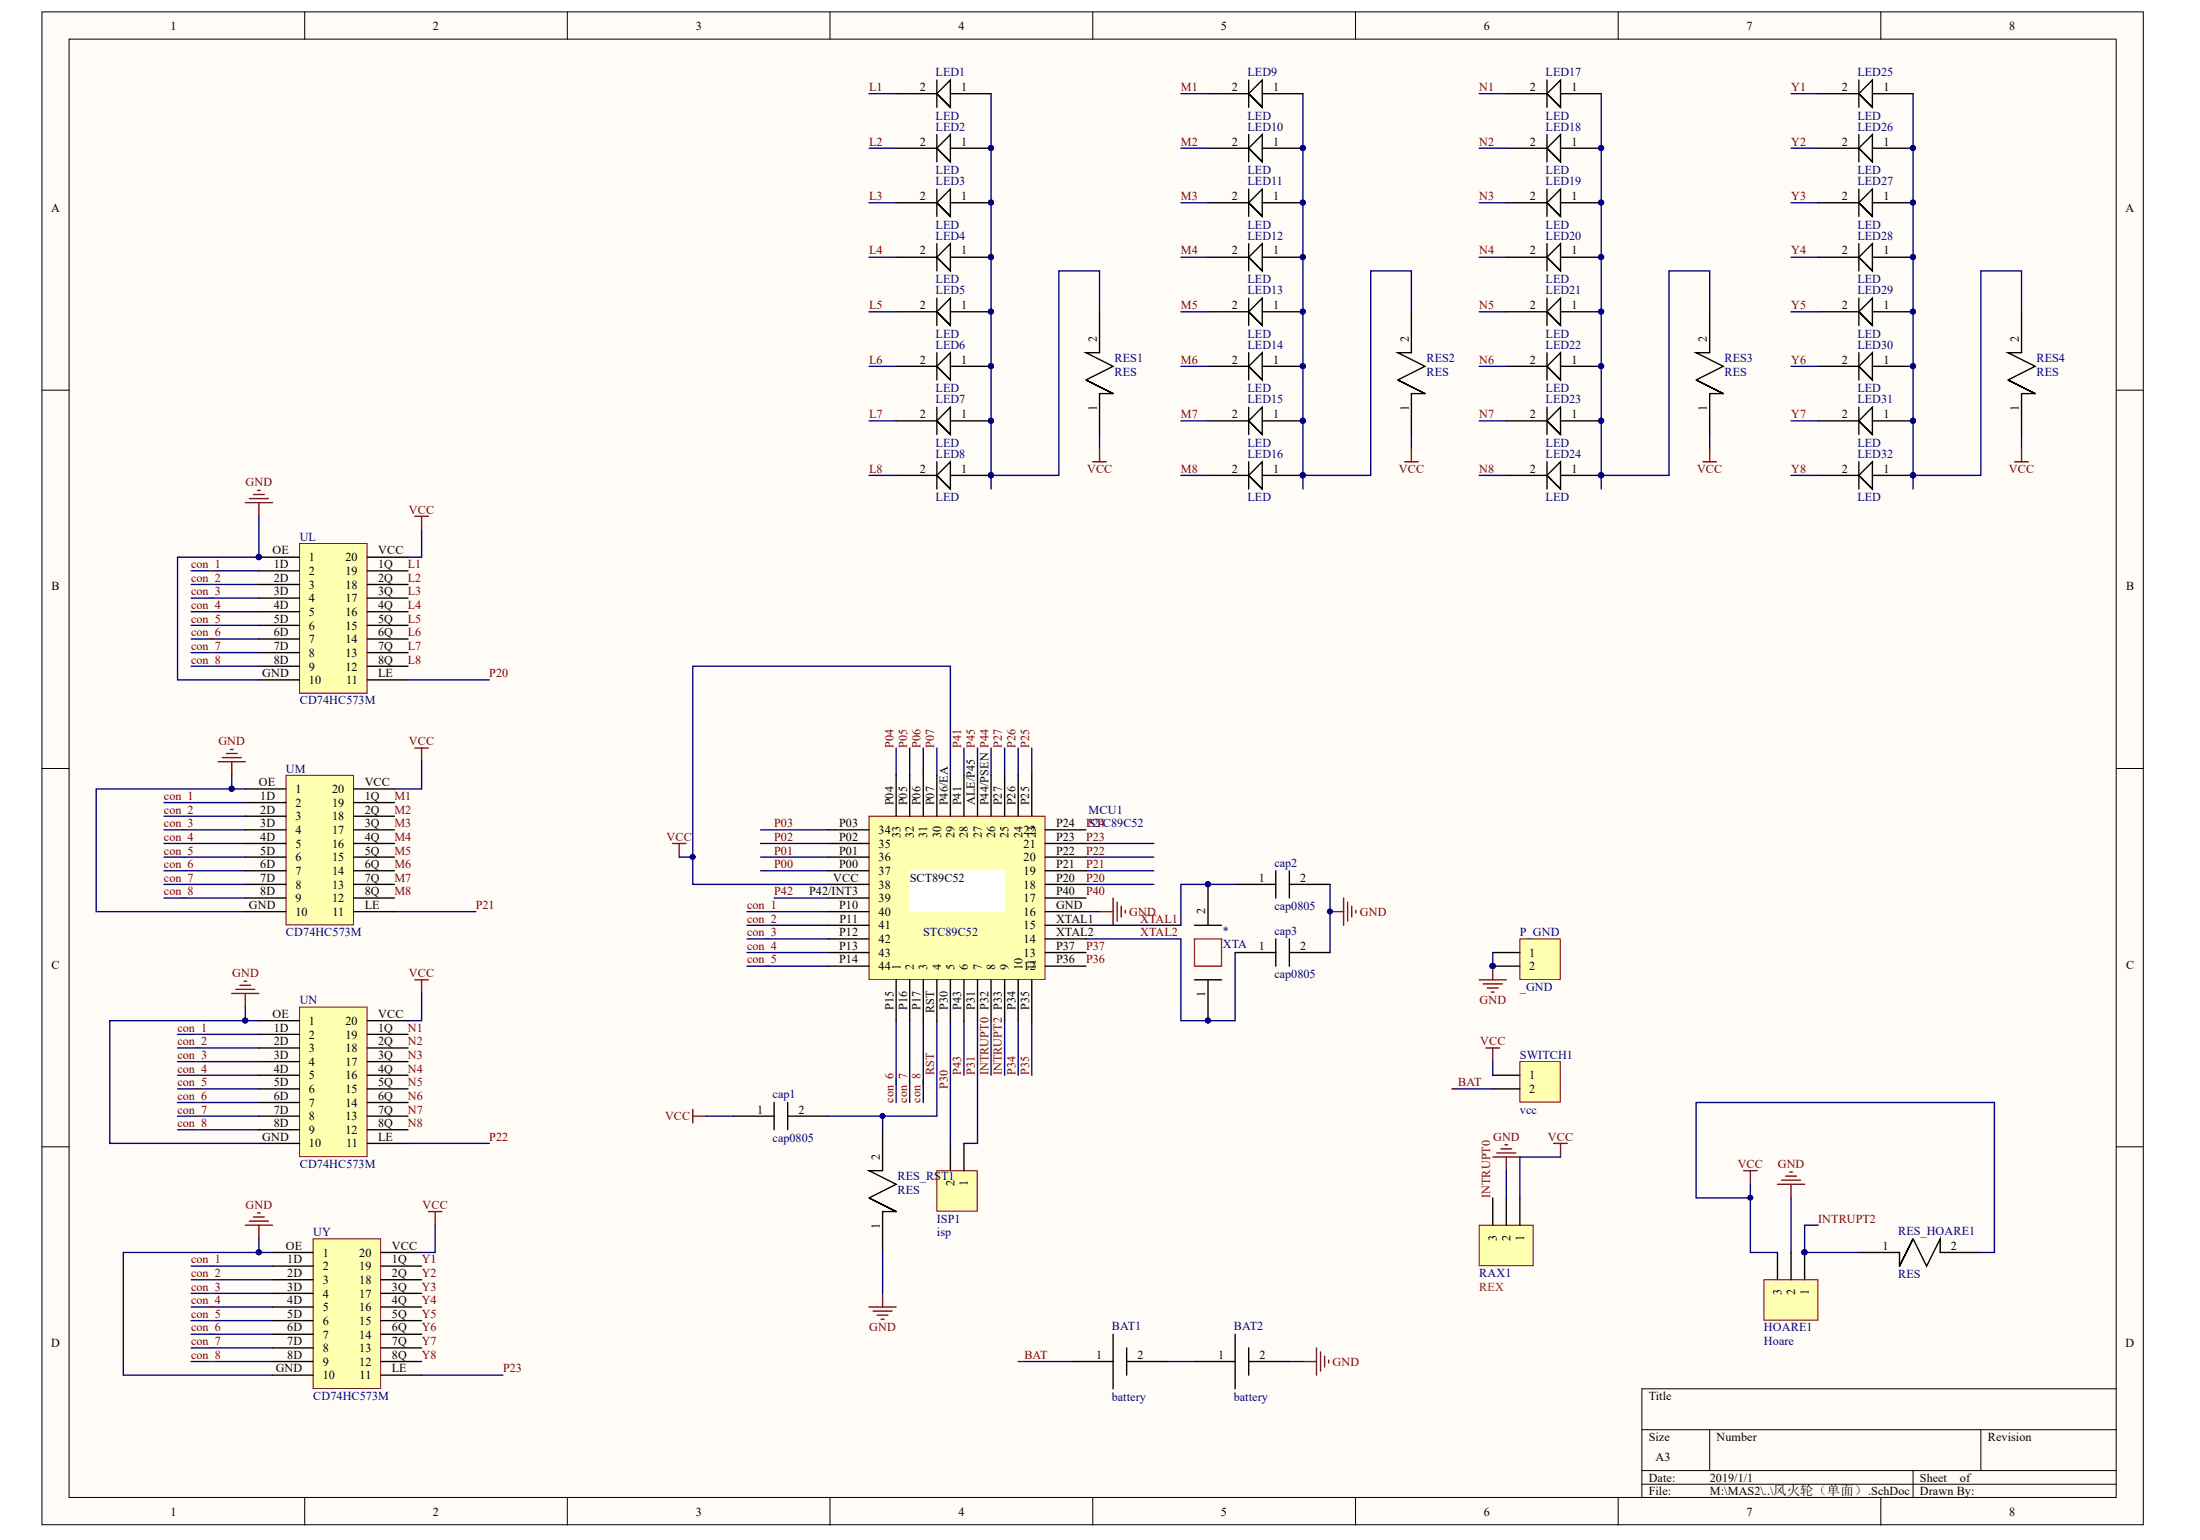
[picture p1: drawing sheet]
<svg xmlns="http://www.w3.org/2000/svg" width="289mm" height="202mm" viewBox="0 0 289 202" stroke-linecap="round" stroke-linejoin="round" font-family="sans-serif">
<g fill="#fffcf8" stroke="#000" stroke-width=".13">
<path d="M5.5 1.6h276v198.5h-276z"/>
<path d="M9.1 5.1h268.8v191.5h-268.8z"/>
</g>
<g fill="none" stroke="#000" stroke-width=".13">
<path d="M40 1.6v3.5M74.5 1.6v3.5M109 1.6v3.5M143.5 1.6v3.5M178 1.6v3.5M212.5 1.6v3.5M247 1.6v3.5M5.5 51.2h3.6M278 51.2h3.5M5.5 100.9h3.6M278 100.9h3.5M5.5 150.5h3.6"/>
<path d="M278 150.5h3.5M40 196.6v3.6M74.5 196.6v3.6M109 196.6v3.6M143.5 196.6v3.6M178 196.6v3.6M212.5 196.6v3.6M215.6 187.7h62.4M215.6 193h62.4M215.6 194.8h62.4M224.5 187.7v5.3M247 196.6v3.6"/>
<path d="M251.2 193v3.6M260.1 187.7v5.3M278 182.3h-62.4v14.3"/>
</g>
<path d="M231.7 168h7v5.3h-7z" fill="#ffffb0" stroke="#800000" stroke-width=".13"/>
<path d="M233.4 164.4v3.6M235.2 164.4v3.6M237 164.4v3.6" fill="none" stroke="#000" stroke-width=".18"/>
<circle cx="237" cy="164.4" r=".33" fill="#000080" stroke="#000080" stroke-width=".13"/>
<path d="M229 153.7h1.8M229.9 153.7v1.8M233.4 155.5h3.6M234 154.9h2.5M234.5 154.4h1.4M235 153.8h.4M235.2 155.5v1.7" fill="none" stroke="#800000" stroke-width=".18"/>
<path d="M229.9 155.5v8.9h3.5M235.2 157.2v7.2" fill="none" stroke="#000080" stroke-width=".18"/>
<path d="M194.3 160.8h7v5.3h-7z" fill="#ffffb0" stroke="#800000" stroke-width=".13"/>
<path d="M196 157.2v3.6M197.8 157.2v3.6M199.6 157.2v3.6" fill="none" stroke="#000" stroke-width=".18"/>
<g fill="none" stroke="#800000" stroke-width=".18">
<path d="M32.2 66h3.6M32.8 65.4h2.4M33.3 64.9h1.4M33.8 64.4h.4M34 66v1.8M54.5 67.8h1.8M55.4 67.8v1.8M28.7 100h3.5M29.2 99.4h2.5M29.7 98.9h1.5M30.3 98.4h.3M30.4 100v1.8"/>
<path d="M54.5 98.2h1.8M55.4 98.2v1.8M30.4 130.4h3.6M31 129.9h2.5M31.5 129.3h1.4M32 128.8h.4M32.2 130.4v1.8M54.5 128.6h1.8M55.4 128.6v1.8M33.3 159.7h1.4M33.8 159.2h.4M56.3 159h1.7"/>
<path d="M57.1 159v1.8M196 151.9h3.6M196.6 151.3h2.5M197.1 150.8h1.4M197.6 150.3h.4M197.8 151.9v1.8M204.1 150.1h1.7M204.9 150.1v1.8M32.2 160.8h3.6M32.8 160.3h2.4M34 160.8v1.8"/>
</g>
<path d="M55.4 69.6v3.5h-1.8M55.4 100v3.6h-3.6M30.4 101.8v1.8h1.8M30.4 103.6h-17.8v16.1h19.6M32.2 132.2v1.8h1.8M32.2 134h-17.8v16.1h19.6M197.8 153.7v3.5M204.9 151.9h-5.3v5.3M34 162.6v1.8h1.8M34 164.4h-17.8v16.1h19.6" fill="none" stroke="#000080" stroke-width=".18"/>
<g fill="#000080" stroke="#000080" stroke-width=".13">
<circle cx="30.4" cy="103.5" r=".33"/>
<circle cx="32.2" cy="134" r=".33"/>
<circle cx="34" cy="164.4" r=".33"/>
</g>
<path d="M123 153.7h5.3v5.3h-5.3z" fill="#ffffb0" stroke="#800000" stroke-width=".13"/>
<path d="M124.8 150.1v3.6M126.6 150.1v3.6" fill="none" stroke="#000" stroke-width=".18"/>
<path d="M199.6 139.3h5.3v5.4h-5.3z" fill="#ffffb0" stroke="#800000" stroke-width=".13"/>
<g fill="none" stroke="#000" stroke-width=".18">
<path d="M117.7 12.3h5.3l1.8-1.8v3.6l-1.8-1.8 1.8 1.8M117.7 19.5h5.3l1.8-1.8v3.5l-1.8-1.7 1.8 1.7M123 10.5v3.6M123 17.7v3.5M124.8 12.3h5.4M124.8 19.5h5.4M158.6 12.3h5.4l1.8-1.8v3.6l-1.8-1.8 1.8 1.8M158.6 19.5h5.4l1.8-1.8v3.5l-1.8-1.7 1.8 1.7M164 10.5v3.6M164 17.7v3.5M165.8 12.3h5.3M165.8 19.5h5.3"/>
<path d="M197.8 12.3h5.4l1.7-1.8v3.6l-1.7-1.8 1.7 1.8M197.8 19.5h5.4l1.7-1.8v3.5l-1.7-1.7 1.7 1.7M203.2 10.5v3.6M203.2 17.7v3.5M204.9 12.3h5.4M204.9 19.5h5.4M238.8 12.3h5.3l1.8-1.8v3.6l-1.8-1.8 1.8 1.8M238.8 19.5h5.3l1.8-1.8v3.5l-1.8-1.7 1.8 1.7M244.1 10.5v3.6M244.1 17.7v3.5M245.9 12.3h5.3M245.9 19.5h5.3"/>
<path d="M117.7 26.6h5.3l1.8-1.8v3.6l-1.8-1.8 1.8 1.8M117.7 33.8h5.3l1.8-1.8v3.6l-1.8-1.8 1.8 1.8M123 24.8v3.6M123 32v3.6M123 39.1v3.6M124.8 26.6h5.4M124.8 33.8h5.4M158.6 26.6h5.4l1.8-1.8v3.6l-1.8-1.8 1.8 1.8M158.6 33.8h5.4l1.8-1.8v3.6l-1.8-1.8 1.8 1.8M164 24.8v3.6M164 32v3.6M164 39.1v3.6"/>
<path d="M165.8 26.6h5.3M165.8 33.8h5.3M197.8 26.6h5.4l1.7-1.8v3.6l-1.7-1.8 1.7 1.8M197.8 33.8h5.4l1.7-1.8v3.6l-1.7-1.8 1.7 1.8M203.2 24.8v3.6M203.2 32v3.6M203.2 39.1v3.6M204.9 26.6h5.4M204.9 33.8h5.4M238.8 26.6h5.3l1.8-1.8v3.6l-1.8-1.8 1.8 1.8M238.8 33.8h5.3l1.8-1.8v3.6l-1.8-1.8 1.8 1.8M244.1 24.8v3.6"/>
<path d="M244.1 32v3.6M244.1 39.1v3.6M245.9 26.6h5.3M245.9 33.8h5.3M117.7 40.9h5.3l1.8-1.8v3.6l-1.8-1.8 1.8 1.8M117.7 48.1h5.3l1.8-1.8v3.6l-1.8-1.8 1.8 1.8M117.7 55.2h5.3l1.8-1.7v3.5l-1.8-1.8 1.8 1.8M123 46.3v3.6M123 53.5v3.5M124.8 40.9h5.4M124.8 48.1h5.4M124.8 55.2h5.4"/>
<path d="M144.4 40.9v5.4h-1.8l3.6 1.8-3.6 1.8M146.2 51.7l-3.6-1.8 3.6 1.8M146.2 51.7h-1.8v5.3M158.6 40.9h5.4l1.8-1.8v3.6l-1.8-1.8 1.8 1.8M158.6 48.1h5.4l1.8-1.8v3.6l-1.8-1.8 1.8 1.8M158.6 55.2h5.4l1.8-1.7v3.5l-1.8-1.8 1.8 1.8M164 46.3v3.6M164 53.5v3.5M165.8 40.9h5.3M165.8 48.1h5.3M165.8 55.2h5.3M185.4 40.9v5.4h-1.8l3.5 1.8-3.5 1.8"/>
<path d="M187.1 51.7l-3.5-1.8 3.5 1.8M187.1 51.7h-1.7v5.3M197.8 40.9h5.4l1.7-1.8v3.6l-1.7-1.8 1.7 1.8M197.8 48.1h5.4l1.7-1.8v3.6l-1.7-1.8 1.7 1.8M197.8 55.2h5.4l1.7-1.7v3.5l-1.7-1.8 1.7 1.8M203.2 46.3v3.6M203.2 53.5v3.5M204.9 40.9h5.4M204.9 48.1h5.4M204.9 55.2h5.4M224.5 40.9v5.4h-1.7l3.5 1.8-3.5 1.8M226.3 51.7l-3.5-1.8 3.5 1.8"/>
<path d="M226.3 51.7h-1.8v5.3M238.8 40.9h5.3l1.8-1.8v3.6l-1.8-1.8 1.8 1.8M238.8 48.1h5.3l1.8-1.8v3.6l-1.8-1.8 1.8 1.8M238.8 55.2h5.3l1.8-1.7v3.5l-1.8-1.8 1.8 1.8M244.1 46.3v3.6M244.1 53.5v3.5M245.9 40.9h5.3M245.9 48.1h5.3M245.9 55.2h5.3M265.5 40.9v5.4h-1.8l3.6 1.8-3.6 1.8M267.3 51.7l-3.6-1.8 3.6 1.8M267.3 51.7h-1.8v5.3"/>
<path d="M117.7 62.4h5.3l1.8-1.8v3.6l-1.8-1.8 1.8 1.8M123 60.6v3.6M124.8 62.4h5.4M158.6 62.4h5.4l1.8-1.8v3.6l-1.8-1.8 1.8 1.8M164 60.6v3.6M165.8 62.4h5.3M197.8 62.4h5.4l1.7-1.8v3.6l-1.7-1.8 1.7 1.8M203.2 60.6v3.6M204.9 62.4h5.4M238.8 62.4h5.3l1.8-1.8v3.6l-1.8-1.8 1.8 1.8M244.1 60.6v3.6M245.9 62.4h5.3"/>
<path d="M162.2 116.1h5.4M167.6 114.3v3.6M169.3 114.3v3.6M169.3 116.1h5.4M162.2 125h5.4M167.6 123.2v3.6M169.3 123.2v3.6M169.3 125h5.4M96.3 146.5h5.4M101.7 144.7v3.6M103.4 144.7v3.6M103.4 146.5h5.4"/>
<path d="M115.9 148.3v5.4h-1.8l3.6 1.8-3.6 1.7M117.7 159l-3.6-1.8 3.6 1.8M117.7 159h-1.8v5.4M196 141.1h3.6M196 142.9h3.6M140.8 178.7h5.4M146.2 175.1v7.2M148 176.9v3.6M148 178.7h5.3M156.9 178.7h5.3M162.2 175.1v7.2M164 178.7h5.3"/>
<path d="M164 176.9v3.6M244.1 164.4h5.4v1.8M249.5 166.2l1.7-3.6-1.7 3.6M251.2 162.6l1.8 3.6 1.8-3.6v1.8h5.3"/>
</g>
<g fill="none" stroke="#800000" stroke-width=".18">
<path d="M144.4 58.8v1.8M185.4 58.8v1.8M224.5 58.8v1.8M265.5 58.8v1.8M143.5 60.6h1.8M184.5 60.6h1.7M223.6 60.6h1.8M264.6 60.6h1.8M144.4 119.7h1.8M146.2 117.9v3.6M146.7 118.4v2.5M147.3 118.9v1.5"/>
<path d="M147.8 119.5v.3M174.7 119.7h1.8M176.5 117.9v3.6M177 118.4v2.5M177.5 118.9v1.5M178.1 119.5v.3M195.2 137.6h1.7M196 137.6v1.7M91 145.6v1.8M91 146.5h1.8M114.1 171.6h3.6M114.7 172.1h2.5"/>
<path d="M115.2 172.6h1.4M115.7 173.2h.4M115.9 169.8v1.8M171.1 178.7h1.8M172.9 176.9v3.6M173.4 177.5v2.5M174 178v1.4M174.5 178.5v.4"/>
</g>
<g fill="none" stroke="#000080" stroke-width=".18">
<path d="M114.1 12.3h3.6M114.1 19.5h3.6M130.2 12.3v51.9M155.1 12.3h3.5M155.1 19.5h3.5M171.1 12.3v51.9M194.3 12.3h3.5M194.3 19.5h3.5M210.3 12.3v51.9M235.2 12.3h3.6M235.2 19.5h3.6M251.2 12.3v51.9"/>
<path d="M114.1 26.6h3.6M114.1 33.8h3.6M155.1 26.6h3.5M155.1 33.8h3.5M194.3 26.6h3.5M194.3 33.8h3.5M235.2 26.6h3.6M235.2 33.8h3.6M114.1 40.9h3.6M114.1 48.1h3.6M114.1 55.2h3.6M144.4 40.9v-5.3h-5.3v26.8h-8.9"/>
<path d="M144.4 57v1.8M155.1 40.9h3.5M155.1 48.1h3.5M155.1 55.2h3.5M185.4 40.9v-5.3h-5.4v26.8h-8.9M185.4 57v1.8M194.3 40.9h3.5M194.3 48.1h3.5M194.3 55.2h3.5M224.5 40.9v-5.3h-5.3v26.8h-8.9M224.5 57v1.8M235.2 40.9h3.6"/>
<path d="M235.2 48.1h3.6M235.2 55.2h3.6M265.5 40.9v-5.3h-5.4v26.8h-8.9M265.5 57v1.8M25.1 74.9h8.9M25.1 76.7h8.9M25.1 78.5h8.9M114.1 62.4h3.6M155.1 62.4h3.5M194.3 62.4h3.5M235.2 62.4h3.6M25.1 80.3h8.9"/>
<path d="M25.1 82.1h8.9M25.1 83.9h8.9M25.1 85.7h8.9M25.1 87.5h8.9M53.6 89.2h10.7M117.7 98.2v3.6M119.5 98.2v3.6M121.3 98.2v3.6M123 98.2v3.6M126.6 98.2v3.6M128.4 98.2v3.6M130.2 98.2v3.6"/>
<path d="M131.9 98.2v3.6M133.7 98.2v3.6M135.5 98.2v3.6M21.5 105.3h10.7M21.5 107.1h10.7M21.5 108.9h10.7M21.5 110.7h10.7M21.5 112.5h10.7M21.5 114.3h10.7M21.5 116.1h10.7M21.5 117.9h10.7M51.8 119.7h10.7"/>
<path d="M98.1 119.7h10.7M99.9 108.9h8.9M99.9 110.7h8.9M99.9 112.5h8.9M99.9 114.3h8.9M101.7 117.9h7.1M142.6 110.7h8.9M142.6 112.5h8.9M142.6 114.3h8.9M142.6 116.1h8.9M142.6 119.7h1.8M162.2 116.1h-7.1v5.4h-12.5"/>
<path d="M174.7 116.1v8.9M23.3 135.8h10.7M23.3 137.6h10.7M23.3 139.3h10.7M55.4 130.4v3.6h-1.8M98.1 121.5h10.7M98.1 123.2h10.7M98.1 125h10.7M98.1 126.8h10.7M117.7 134v10.7M119.5 134v10.7M121.3 134v10.7"/>
<path d="M123 134v12.5h-14.2M124.8 134v16.1M126.6 134v7.1M128.4 134v16.1h-1.8M130.2 134v7.1M131.9 134v7.1M133.7 134v7.1M135.5 134v7.1M196 139.3v1.8M23.3 141.1h10.7M23.3 142.9h10.7M23.3 144.7h10.7"/>
<path d="M23.3 146.5h10.7M23.3 148.3h10.7M53.6 150.1h10.7M92.8 146.5h3.5M115.9 146.5v1.8M190.7 142.9h5.3M229.9 157.2h-7.1v-12.5h39.1v19.7h-1.8M25.1 166.2h10.7M25.1 168h10.7M25.1 169.8h10.7M25.1 171.6h10.7M25.1 173.3h10.7"/>
<path d="M25.1 175.1h10.7M25.1 176.9h10.7M25.1 178.7h10.7M57.1 160.8v3.6h-1.7M115.9 164.4v5.4M133.7 178.7h7.1M153.3 178.7h3.6M169.3 178.7h1.8M238.8 160.8h-1.8v3.6h7.1M55.4 180.5h10.7"/>
</g>
<g fill="#000080" stroke="#000080" stroke-width=".13">
<circle cx="174.7" cy="119.6" r=".33"/>
<circle cx="130.1" cy="19.4" r=".33"/>
<circle cx="130.1" cy="26.6" r=".33"/>
<circle cx="130.1" cy="33.7" r=".33"/>
<circle cx="130.1" cy="40.9" r=".33"/>
<circle cx="130.1" cy="48.1" r=".33"/>
<circle cx="130.1" cy="55.2" r=".34"/>
<circle cx="130.1" cy="62.4" r=".34"/>
<circle cx="171.1" cy="19.4" r=".33"/>
<circle cx="171.1" cy="26.6" r=".33"/>
<circle cx="171.1" cy="33.7" r=".33"/>
<circle cx="171.1" cy="40.9" r=".33"/>
<circle cx="171.1" cy="48.1" r=".33"/>
<circle cx="171.1" cy="55.2" r=".34"/>
<circle cx="171.1" cy="62.4" r=".34"/>
<circle cx="210.3" cy="19.4" r=".33"/>
<circle cx="210.3" cy="26.6" r=".33"/>
<circle cx="210.3" cy="33.7" r=".33"/>
<circle cx="210.3" cy="40.9" r=".33"/>
<circle cx="210.3" cy="48.1" r=".33"/>
<circle cx="210.3" cy="55.2" r=".34"/>
<circle cx="210.3" cy="62.4" r=".34"/>
<circle cx="251.2" cy="19.4" r=".33"/>
<circle cx="251.2" cy="26.6" r=".33"/>
<circle cx="251.2" cy="33.7" r=".33"/>
<circle cx="251.2" cy="40.9" r=".33"/>
<circle cx="251.2" cy="48.1" r=".33"/>
<circle cx="251.2" cy="55.2" r=".34"/>
<circle cx="251.2" cy="62.4" r=".34"/>
<circle cx="115.9" cy="146.5" r=".34"/>
<circle cx="237" cy="164.4" r=".33"/>
<circle cx="229.9" cy="157.2" r=".33"/>
</g>
<path d="M114.1 107.1h23.1v21.5h-23.1z" fill="#ffffb0" stroke="#800000" stroke-width=".13"/>
<g fill="none" stroke="#000" stroke-width=".18">
<path d="M108.8 108.9h5.3M108.8 110.7h5.3M108.8 112.5h5.3M108.8 114.3h5.3M108.8 116.1h5.3M108.8 117.9h5.3M108.8 119.7h5.3M117.7 101.8v5.3M119.5 101.8v5.3M121.3 101.8v5.3M123 101.8v5.3M124.8 101.8v5.3"/>
<path d="M126.6 101.8v5.3M128.4 101.8v5.3M130.2 101.8v5.3M131.9 101.8v5.3M133.7 101.8v5.3M135.5 101.8v5.3M137.3 108.9h5.3M137.3 110.7h5.3M137.3 112.5h5.3M137.3 114.3h5.3M137.3 116.1h5.3M137.3 117.9h5.3"/>
<path d="M137.3 119.7h5.3M108.8 121.5h5.3M108.8 123.2h5.3M108.8 125h5.3M108.8 126.8h5.3M117.7 128.6v5.4M119.5 128.6v5.4M121.3 128.6v5.4M123 128.6v5.4M124.8 128.6v5.4M126.6 128.6v5.4M128.4 128.6v5.4"/>
<path d="M130.2 128.6v5.4M131.9 128.6v5.4M133.7 128.6v5.4M135.5 128.6v5.4M137.3 121.5h5.3M137.3 123.2h5.3M137.3 125h5.3M137.3 126.8h5.3"/>
</g>
<path d="M119.5 114.3h12.4v5.3h-12.4z" fill="#fff" stroke="#fff" stroke-width=".13"/>
<path d="M142.6 123.2h12.5v10.8h7.1v-9" fill="none" stroke="#000080" stroke-width=".18"/>
<path d="M156.9 126.8v-3.6h3.5v3.6" fill="none" stroke="#f00" stroke-width=".18"/>
<path d="M39.3 71.3h8.9v19.7h-8.9z" fill="#ffffb0" stroke="#800000" stroke-width=".13"/>
<g fill="none" stroke="#000" stroke-width=".18">
<path d="M34 73.1h5.3M34 74.9h5.3M34 76.7h5.3M34 78.5h5.3M48.2 73.1h5.4M48.2 74.9h5.4M48.2 76.7h5.4M48.2 78.5h5.4M34 80.3h5.3M34 82.1h5.3M34 83.9h5.3M34 85.7h5.3"/>
<path d="M34 87.5h5.3M34 89.2h5.3M48.2 80.3h5.4M48.2 82.1h5.4M48.2 83.9h5.4M48.2 85.7h5.4M48.2 87.5h5.4M48.2 89.2h5.4"/>
</g>
<circle cx="34" cy="73.1" r=".34" fill="#000080" stroke="#000080" stroke-width=".13"/>
<path d="M37.6 101.8h8.8v19.6h-8.8z" fill="#ffffb0" stroke="#800000" stroke-width=".13"/>
<g fill="none" stroke="#000" stroke-width=".18">
<path d="M32.2 103.6h5.4M32.2 105.3h5.4M32.2 107.1h5.4M32.2 108.9h5.4M32.2 110.7h5.4M32.2 112.5h5.4M32.2 114.3h5.4M32.2 116.1h5.4M32.2 117.9h5.4M32.2 119.7h5.4M46.5 103.6h5.3M46.5 105.3h5.3"/>
<path d="M46.5 107.1h5.3M46.5 108.9h5.3M46.5 110.7h5.3M46.5 112.5h5.3M46.5 114.3h5.3M46.5 116.1h5.3M46.5 117.9h5.3M46.5 119.7h5.3"/>
</g>
<path d="M39.3 132.2h8.9v19.6h-8.9z" fill="#ffffb0" stroke="#800000" stroke-width=".13"/>
<g fill="none" stroke="#000" stroke-width=".18">
<path d="M34 134h5.3M34 135.8h5.3M34 137.6h5.3M34 139.3h5.3M48.2 134h5.4M48.2 135.8h5.4M48.2 137.6h5.4M48.2 139.3h5.4M34 141.1h5.3M34 142.9h5.3M34 144.7h5.3M34 146.5h5.3"/>
<path d="M34 148.3h5.3M34 150.1h5.3M48.2 141.1h5.4M48.2 142.9h5.4M48.2 144.7h5.4M48.2 146.5h5.4M48.2 148.3h5.4M48.2 150.1h5.4"/>
</g>
<path d="M41.1 162.6h8.9v19.7h-8.9z" fill="#ffffb0" stroke="#800000" stroke-width=".13"/>
<g fill="none" stroke="#000" stroke-width=".18">
<path d="M35.8 164.4h5.3M35.8 166.2h5.3M35.8 168h5.3M35.8 169.8h5.3M35.8 171.6h5.3M35.8 173.3h5.3M35.8 175.1h5.3M35.8 176.9h5.3M35.8 178.7h5.3M50 164.4h5.4M50 166.2h5.4M50 168h5.4"/>
<path d="M50 169.8h5.4M50 171.6h5.4M50 173.3h5.4M50 175.1h5.4M50 176.9h5.4M50 178.7h5.4M35.8 180.5h5.3M50 180.5h5.4"/>
</g>
<path d="M34 67.8v5.3h-10.7v16.1h10.7M89.2 112.5h1.8M124.8 101.8v-14.3h-33.8v28.6h17.8" fill="none" stroke="#000080" stroke-width=".18"/>
<g fill="#000080" stroke="#000080" stroke-width=".13">
<circle cx="34" cy="73.1" r=".34"/>
<circle cx="91" cy="112.5" r=".33"/>
</g>
<path d="M88.3 110.7h1.8M89.2 110.7v1.8" fill="none" stroke="#800000" stroke-width=".18"/>
<path d="M199.6 123.2h5.3v5.4h-5.3z" fill="#ffffb0" stroke="#800000" stroke-width=".13"/>
<path d="M196 125h3.6M196 126.8h3.6" fill="none" stroke="#000" stroke-width=".18"/>
<circle cx="196" cy="126.8" r=".33" fill="#000080" stroke="#000080" stroke-width=".13"/>
<path d="M194.3 128.6h3.5M194.8 129.1h2.5M195.3 129.7h1.5M195.9 130.2h.3M196 126.8v1.8" fill="none" stroke="#800000" stroke-width=".18"/>
<path d="M196 125v1.8" fill="none" stroke="#000080" stroke-width=".18"/>
<text font-size="6.3" fill="#000080" x="158" y="120.1">PI002</text>
<text font-size="6" fill="#000080" x="158" y="132.6">PI001</text>
<g font-size="1.6">
<text x="22.4" y="3.9">1</text>
<text x="56.9" y="3.9">2</text>
<text x="91.4" y="3.9">3</text>
<text x="125.9" y="3.9">4</text>
<text x="160.3" y="3.9">5</text>
<text x="194.9" y="3.9">6</text>
<text x="229.3" y="3.9">7</text>
<text x="263.9" y="3.9">8</text>
<text x="120.8" y="11.9">2</text>
<text x="126.2" y="11.9">1</text>
<text x="161.8" y="11.9">2</text>
<text x="167.2" y="11.9">1</text>
<text x="200.9" y="11.9">2</text>
<text x="206.4" y="11.9">1</text>
<text x="241.9" y="11.9">2</text>
<text x="247.3" y="11.9">1</text>
<text x="120.8" y="19.1">2</text>
<text x="126.2" y="19.1">1</text>
<text x="161.8" y="19.1">2</text>
<text x="167.2" y="19.1">1</text>
<text x="200.9" y="19.1">2</text>
<text x="206.4" y="19.1">1</text>
<text x="241.9" y="19.1">2</text>
<text x="247.3" y="19.1">1</text>
<text x="6.7" y="27.8">A</text>
<text x="120.8" y="26.3">2</text>
<text x="126.2" y="26.3">1</text>
<text x="161.8" y="26.3">2</text>
<text x="167.2" y="26.3">1</text>
<text x="200.9" y="26.3">2</text>
<text x="206.4" y="26.3">1</text>
<text x="241.9" y="26.3">2</text>
<text x="247.3" y="26.3">1</text>
<text x="279.1" y="27.8">A</text>
<text x="120.8" y="33.4">2</text>
<text x="126.2" y="33.4">1</text>
<text x="161.8" y="33.4">2</text>
<text x="167.2" y="33.4">1</text>
<text x="200.9" y="33.4">2</text>
<text x="206.4" y="33.4">1</text>
<text x="241.9" y="33.4">2</text>
<text x="247.3" y="33.4">1</text>
<text x="120.8" y="40.6">2</text>
<text x="126.2" y="40.6">1</text>
<text x="161.8" y="40.6">2</text>
<text x="167.2" y="40.6">1</text>
<text x="200.9" y="40.6">2</text>
<text x="206.4" y="40.6">1</text>
<text x="241.9" y="40.6">2</text>
<text x="247.3" y="40.6">1</text>
<text x="120.8" y="47.7">2</text>
<text x="126.2" y="47.7">1</text>
<text x="144.1" y="44.9" transform="rotate(-90 144.1 44.9)">2</text>
<text x="161.8" y="47.7">2</text>
<text x="167.2" y="47.7">1</text>
<text x="185" y="44.9" transform="rotate(-90 185 44.9)">2</text>
<text x="200.9" y="47.7">2</text>
<text x="206.4" y="47.7">1</text>
<text x="224.2" y="44.9" transform="rotate(-90 224.2 44.9)">2</text>
<text x="241.9" y="47.7">2</text>
<text x="247.3" y="47.7">1</text>
<text x="265.1" y="44.9" transform="rotate(-90 265.1 44.9)">2</text>
<text x="144.1" y="53.9" transform="rotate(-90 144.1 53.9)">1</text>
<text x="185" y="53.9" transform="rotate(-90 185 53.9)">1</text>
<text x="224.2" y="53.9" transform="rotate(-90 224.2 53.9)">1</text>
<text x="265.1" y="53.9" transform="rotate(-90 265.1 53.9)">1</text>
<text x="120.8" y="54.9">2</text>
<text x="126.2" y="54.9">1</text>
<text x="161.8" y="54.9">2</text>
<text x="167.2" y="54.9">1</text>
<text x="200.9" y="54.9">2</text>
<text x="206.4" y="54.9">1</text>
<text x="241.9" y="54.9">2</text>
<text x="247.3" y="54.9">1</text>
<text x="120.8" y="62.1">2</text>
<text x="126.2" y="62.1">1</text>
<text x="161.8" y="62.1">2</text>
<text x="167.2" y="62.1">1</text>
<text x="200.9" y="62.1">2</text>
<text x="206.4" y="62.1">1</text>
<text x="241.9" y="62.1">2</text>
<text x="247.3" y="62.1">1</text>
<text x="6.8" y="77.5">B</text>
<text x="35.8" y="72.8">OE</text>
<text x="36" y="74.6">1D</text>
<text x="36" y="76.4">2D</text>
<text x="40.6" y="73.7">1</text>
<text x="40.6" y="75.5">2</text>
<text x="40.6" y="77.3">3</text>
<text x="45.4" y="77.3">18</text>
<text x="45.4" y="75.5">19</text>
<text x="45.4" y="73.7">20</text>
<text x="49.7" y="76.4">2Q</text>
<text x="49.7" y="74.6">1Q</text>
<text x="49.7" y="72.8">VCC</text>
<text x="279.2" y="77.5">B</text>
<text x="36" y="78.1">3D</text>
<text x="36" y="80">4D</text>
<text x="36" y="81.7">5D</text>
<text x="36" y="83.5">6D</text>
<text x="40.6" y="79.1">4</text>
<text x="40.6" y="80.8">5</text>
<text x="40.6" y="82.6">6</text>
<text x="45.4" y="82.6">15</text>
<text x="45.4" y="80.8">16</text>
<text x="45.4" y="79.1">17</text>
<text x="49.7" y="83.5">6Q</text>
<text x="49.7" y="81.7">5Q</text>
<text x="49.7" y="80">4Q</text>
<text x="49.7" y="78.1">3Q</text>
<text x="34.4" y="88.9">GND</text>
<text x="36" y="85.3">7D</text>
<text x="36" y="87.1">8D</text>
<text x="40.6" y="84.4">7</text>
<text x="40.6" y="86.2">8</text>
<text x="40.6" y="88">9</text>
<text x="40.6" y="89.8">10</text>
<text x="45.4" y="88">12</text>
<text x="45.4" y="86.2">13</text>
<text x="45.4" y="84.4">14</text>
<text x="45.5" y="89.8">11</text>
<text x="49.7" y="88.9">LE</text>
<text x="49.7" y="87.1">8Q</text>
<text x="49.7" y="85.3">7Q</text>
<text x="34" y="103.2">OE</text>
<text x="34.2" y="105">1D</text>
<text x="34.2" y="106.8">2D</text>
<text x="38.8" y="104.1">1</text>
<text x="38.8" y="105.9">2</text>
<text x="38.8" y="107.7">3</text>
<text x="43.6" y="107.7">18</text>
<text x="43.6" y="105.9">19</text>
<text x="43.6" y="104.1">20</text>
<text x="47.9" y="106.8">2Q</text>
<text x="47.9" y="105">1Q</text>
<text x="47.9" y="103.2">VCC</text>
<text x="117.3" y="105.7" transform="rotate(-90 117.3 105.7)">P04</text>
<text x="119.1" y="105.7" transform="rotate(-90 119.1 105.7)">P05</text>
<text x="120.9" y="105.7" transform="rotate(-90 120.9 105.7)">P06</text>
<text x="122.7" y="105.7" transform="rotate(-90 122.7 105.7)">P07</text>
<text x="124.5" y="105.7" transform="rotate(-90 124.5 105.7)">P46/EA</text>
<text x="126.2" y="105.7" transform="rotate(-90 126.2 105.7)">P41</text>
<text x="128" y="105.7" transform="rotate(-90 128 105.7)">ALE/P45</text>
<text x="129.8" y="105.7" transform="rotate(-90 129.8 105.7)">P44/PSEN P44</text>
<text x="131.6" y="105.7" transform="rotate(-90 131.6 105.7)">P27</text>
<text x="133.4" y="105.7" transform="rotate(-90 133.4 105.7)">P26</text>
<text x="135.2" y="105.7" transform="rotate(-90 135.2 105.7)">P25</text>
<text x="34.2" y="108.6">3D</text>
<text x="34.2" y="110.4">4D</text>
<text x="34.2" y="112.2">5D</text>
<text x="34.2" y="113.9">6D</text>
<text x="38.8" y="109.5">4</text>
<text x="38.8" y="111.3">5</text>
<text x="38.8" y="113.1">6</text>
<text x="43.6" y="113.1">15</text>
<text x="43.6" y="111.3">16</text>
<text x="43.6" y="109.5">17</text>
<text x="47.9" y="113.9">6Q</text>
<text x="47.9" y="112.2">5Q</text>
<text x="47.9" y="110.4">4Q</text>
<text x="47.9" y="108.6">3Q</text>
<text x="110.2" y="108.6">P03</text>
<text x="110.2" y="110.4">P02</text>
<text x="110.2" y="112.2">P01</text>
<text x="110.2" y="113.9">P00</text>
<text x="115.4" y="109.5">34</text>
<text x="115.4" y="111.3">35</text>
<text x="115.4" y="113.1">36</text>
<text x="118.2" y="110" transform="rotate(-90 118.2 110)">33</text>
<text x="120" y="110" transform="rotate(-90 120 110)">32</text>
<text x="121.8" y="110" transform="rotate(-90 121.8 110)">31</text>
<text x="123.6" y="110" transform="rotate(-90 123.6 110)">30</text>
<text x="125.4" y="110" transform="rotate(-90 125.4 110)">29</text>
<text x="127.1" y="110" transform="rotate(-90 127.1 110)">28</text>
<text x="128.9" y="110" transform="rotate(-90 128.9 110)">27</text>
<text x="130.7" y="110" transform="rotate(-90 130.7 110)">26</text>
<text x="132.5" y="110" transform="rotate(-90 132.5 110)">25</text>
<text x="134.3" y="110" transform="rotate(-90 134.3 110)">24</text>
<text x="134.4" y="113.1">20</text>
<text x="134.4" y="111.3">21</text>
<text x="134.4" y="109.5">22</text>
<text x="136" y="110" transform="rotate(-90 136 110)">23</text>
<text x="138.7" y="113.9">P21</text>
<text x="138.7" y="112.2">P22</text>
<text x="138.7" y="110.4">P23</text>
<text x="138.7" y="108.6">P24</text>
<text x="32.7" y="119.3">GND</text>
<text x="34.2" y="115.7">7D</text>
<text x="34.2" y="117.5">8D</text>
<text x="38.8" y="114.8">7</text>
<text x="38.8" y="116.6">8</text>
<text x="38.8" y="118.4">9</text>
<text x="43.6" y="118.4">12</text>
<text x="43.6" y="116.6">13</text>
<text x="43.6" y="114.8">14</text>
<text x="47.9" y="119.3">LE</text>
<text x="47.9" y="117.5">8Q</text>
<text x="47.9" y="115.7">7Q</text>
<text x="106.3" y="117.5">P42/INT3</text>
<text x="109.4" y="115.7">VCC</text>
<text x="110.2" y="119.3">P10</text>
<text x="115.4" y="114.8">37</text>
<text x="115.4" y="116.6">38</text>
<text x="115.4" y="118.4">39</text>
<text x="119.5" y="115.7">SCT89C52</text>
<text x="134.4" y="118.4">17</text>
<text x="134.4" y="116.6">18</text>
<text x="134.4" y="114.8">19</text>
<text x="138.7" y="119.3">GND</text>
<text x="138.7" y="117.5">P40</text>
<text x="138.7" y="115.7">P20</text>
<text x="165.3" y="115.7">1</text>
<text x="170.8" y="115.7">2</text>
<text x="38.8" y="120.2">10</text>
<text x="43.6" y="120.2">11</text>
<text x="110.2" y="122.9">P12</text>
<text x="110.2" y="124.7">P13</text>
<text x="110.3" y="121.1">P11</text>
<text x="115.4" y="120.2">40</text>
<text x="115.4" y="122">41</text>
<text x="115.4" y="123.8">42</text>
<text x="115.4" y="125.6">43</text>
<text x="134.4" y="125.6">13</text>
<text x="134.4" y="123.8">14</text>
<text x="134.4" y="122">15</text>
<text x="134.4" y="120.2">16</text>
<text x="138.7" y="124.7">P37</text>
<text x="138.7" y="122.9">XTAL2</text>
<text x="138.7" y="121.1">XTAL1</text>
<text x="158.3" y="120" transform="rotate(-90 158.3 120)">2</text>
<text x="165.3" y="124.7">1</text>
<text x="170.8" y="124.7">2</text>
<text x="200.8" y="125.6">1</text>
<text x="6.8" y="127.1">C</text>
<text x="110.2" y="126.5">P14</text>
<text x="115.4" y="127.4">44</text>
<text x="118.2" y="127.3" transform="rotate(-90 118.2 127.3)">1</text>
<text x="120" y="127.3" transform="rotate(-90 120 127.3)">2</text>
<text x="121.8" y="127.3" transform="rotate(-90 121.8 127.3)">3</text>
<text x="123.6" y="127.3" transform="rotate(-90 123.6 127.3)">4</text>
<text x="125.4" y="127.3" transform="rotate(-90 125.4 127.3)">5</text>
<text x="127.1" y="127.3" transform="rotate(-90 127.1 127.3)">6</text>
<text x="128.9" y="127.3" transform="rotate(-90 128.9 127.3)">7</text>
<text x="130.7" y="127.3" transform="rotate(-90 130.7 127.3)">8</text>
<text x="132.5" y="127.3" transform="rotate(-90 132.5 127.3)">9</text>
<text x="134.3" y="127.3" transform="rotate(-90 134.3 127.3)">10</text>
<text x="134.4" y="127.4">12</text>
<text x="136" y="127.3" transform="rotate(-90 136 127.3)">11</text>
<text x="138.7" y="126.5">P36</text>
<text x="158.3" y="130.8" transform="rotate(-90 158.3 130.8)">1</text>
<text x="200.8" y="127.4">2</text>
<text x="279.2" y="127.1">C</text>
<text x="35.8" y="133.6">OE</text>
<text x="36" y="135.4">1D</text>
<text x="36" y="137.2">2D</text>
<text x="40.6" y="134.5">1</text>
<text x="40.6" y="136.3">2</text>
<text x="45.4" y="136.3">19</text>
<text x="45.4" y="134.5">20</text>
<text x="49.7" y="137.2">2Q</text>
<text x="49.7" y="135.4">1Q</text>
<text x="49.7" y="133.6">VCC</text>
<text x="117.3" y="132.6" transform="rotate(-90 117.3 132.6)">P15</text>
<text x="119.1" y="132.6" transform="rotate(-90 119.1 132.6)">P16</text>
<text x="120.9" y="132.6" transform="rotate(-90 120.9 132.6)">P17</text>
<text x="122.7" y="133" transform="rotate(-90 122.7 133)">RST</text>
<text x="124.5" y="132.6" transform="rotate(-90 124.5 132.6)">P30</text>
<text x="126.2" y="132.6" transform="rotate(-90 126.2 132.6)">P43</text>
<text x="128" y="132.6" transform="rotate(-90 128 132.6)">P31</text>
<text x="133.4" y="132.6" transform="rotate(-90 133.4 132.6)">P34</text>
<text x="135.2" y="132.6" transform="rotate(-90 135.2 132.6)">P35</text>
<text x="36" y="139">3D</text>
<text x="36" y="140.8">4D</text>
<text x="36" y="142.6">5D</text>
<text x="40.6" y="138.1">3</text>
<text x="40.6" y="139.9">4</text>
<text x="40.6" y="141.7">5</text>
<text x="40.6" y="143.5">6</text>
<text x="45.4" y="143.5">15</text>
<text x="45.4" y="141.7">16</text>
<text x="45.4" y="139.9">17</text>
<text x="45.4" y="138.1">18</text>
<text x="49.7" y="142.6">5Q</text>
<text x="49.7" y="140.8">4Q</text>
<text x="49.7" y="139">3Q</text>
<text x="200.8" y="141.7">1</text>
<text x="200.8" y="143.5">2</text>
<text x="34.4" y="149.7">GND</text>
<text x="36" y="144.4">6D</text>
<text x="36" y="146.2">7D</text>
<text x="36" y="147.9">8D</text>
<text x="40.6" y="145.3">7</text>
<text x="40.6" y="147">8</text>
<text x="40.6" y="148.9">9</text>
<text x="45.4" y="148.9">12</text>
<text x="45.4" y="147">13</text>
<text x="45.4" y="145.3">14</text>
<text x="49.7" y="149.7">LE</text>
<text x="49.7" y="147.9">8Q</text>
<text x="49.7" y="146.2">7Q</text>
<text x="49.7" y="144.4">6Q</text>
<text x="99.5" y="146.2">1</text>
<text x="104.9" y="146.2">2</text>
<text x="40.6" y="150.6">10</text>
<text x="45.5" y="150.6">11</text>
<text x="115.6" y="152.2" transform="rotate(-90 115.6 152.2)">2</text>
<text x="125.4" y="155.7" transform="rotate(-90 125.4 155.7)">2</text>
<text x="127.1" y="155.7" transform="rotate(-90 127.1 155.7)">1</text>
<text x="115.6" y="161.3" transform="rotate(-90 115.6 161.3)">1</text>
<text x="37.6" y="164.1">OE</text>
<text x="37.7" y="165.8">1D</text>
<text x="37.7" y="167.6">2D</text>
<text x="42.4" y="164.9">1</text>
<text x="42.4" y="166.7">2</text>
<text x="47.2" y="166.7">19</text>
<text x="47.2" y="164.9">20</text>
<text x="51.5" y="167.6">2Q</text>
<text x="51.5" y="165.8">1Q</text>
<text x="51.5" y="164.1">VCC</text>
<text x="196.6" y="162.9" transform="rotate(-90 196.6 162.9)">3</text>
<text x="198.4" y="162.9" transform="rotate(-90 198.4 162.9)">2</text>
<text x="200.2" y="162.9" transform="rotate(-90 200.2 162.9)">1</text>
<text x="247.2" y="164.1">1</text>
<text x="256.2" y="164.1">2</text>
<text x="37.7" y="169.4">3D</text>
<text x="37.7" y="171.2">4D</text>
<text x="37.7" y="173">5D</text>
<text x="42.4" y="168.5">3</text>
<text x="42.4" y="170.3">4</text>
<text x="42.4" y="172.1">5</text>
<text x="42.4" y="173.9">6</text>
<text x="47.2" y="173.9">15</text>
<text x="47.2" y="172.1">16</text>
<text x="47.2" y="170.3">17</text>
<text x="47.2" y="168.5">18</text>
<text x="51.5" y="173">5Q</text>
<text x="51.5" y="171.2">4Q</text>
<text x="51.5" y="169.4">3Q</text>
<text x="234" y="170" transform="rotate(-90 234 170)">3</text>
<text x="235.7" y="170" transform="rotate(-90 235.7 170)">2</text>
<text x="237.5" y="170" transform="rotate(-90 237.5 170)">1</text>
<text x="6.7" y="176.8">D</text>
<text x="37.7" y="174.8">6D</text>
<text x="37.7" y="176.6">7D</text>
<text x="37.7" y="178.4">8D</text>
<text x="42.4" y="175.7">7</text>
<text x="42.4" y="177.5">8</text>
<text x="42.4" y="179.3">9</text>
<text x="47.2" y="179.3">12</text>
<text x="47.2" y="177.5">13</text>
<text x="47.2" y="175.7">14</text>
<text x="51.5" y="178.4">8Q</text>
<text x="51.5" y="176.6">7Q</text>
<text x="51.5" y="174.8">6Q</text>
<text x="143.9" y="178.4">1</text>
<text x="149.4" y="178.4">2</text>
<text x="160" y="178.4">1</text>
<text x="165.4" y="178.4">2</text>
<text x="279.1" y="176.8">D</text>
<text x="36.2" y="180.2">GND</text>
<text x="42.4" y="181">10</text>
<text x="47.2" y="181">11</text>
<text x="51.5" y="180.2">LE</text>
<text x="216.5" y="183.7">Title</text>
<text x="216.5" y="189.1">Size</text>
<text x="217.4" y="191.8">A3</text>
<text x="225.4" y="189.1">Number</text>
<text x="261.1" y="189.1">Revision</text>
<text x="216.5" y="194.5">Date:</text>
<text x="216.5" y="196.2">File:</text>
<text x="224.6" y="194.5">2019/1/1</text>
<text x="224.6" y="196.2">M:\MAS2\..\风火轮（单面）.SchDoc</text>
<text x="252.1" y="194.5">Sheet</text>
<text x="252.1" y="196.2">Drawn By:</text>
<text x="257.4" y="194.5">of</text>
<text x="22.4" y="198.9">1</text>
<text x="56.9" y="198.9">2</text>
<text x="91.4" y="198.9">3</text>
<text x="125.9" y="198.9">4</text>
<text x="160.3" y="198.9">5</text>
<text x="194.9" y="198.9">6</text>
<text x="229.3" y="198.9">7</text>
<text x="263.9" y="198.9">8</text>
</g>
<g font-size="1.6" fill="#800000">
<text x="114.1" y="11.9">L1</text>
<text x="155.1" y="11.9">M1</text>
<text x="194.3" y="11.9">N1</text>
<text x="235.2" y="11.9">Y1</text>
<text x="114.1" y="19.1">L2</text>
<text x="155.1" y="19.1">M2</text>
<text x="194.3" y="19.1">N2</text>
<text x="235.2" y="19.1">Y2</text>
<text x="114.1" y="26.3">L3</text>
<text x="155.1" y="26.3">M3</text>
<text x="194.3" y="26.3">N3</text>
<text x="235.2" y="26.3">Y3</text>
<text x="114.1" y="33.4">L4</text>
<text x="155.1" y="33.4">M4</text>
<text x="194.3" y="33.4">N4</text>
<text x="235.2" y="33.4">Y4</text>
<text x="114.1" y="40.6">L5</text>
<text x="155.1" y="40.6">M5</text>
<text x="194.3" y="40.6">N5</text>
<text x="235.2" y="40.6">Y5</text>
<text x="114.1" y="47.7">L6</text>
<text x="155.1" y="47.7">M6</text>
<text x="194.3" y="47.7">N6</text>
<text x="235.2" y="47.7">Y6</text>
<text x="114.1" y="54.9">L7</text>
<text x="155.1" y="54.9">M7</text>
<text x="194.3" y="54.9">N7</text>
<text x="235.2" y="54.9">Y7</text>
<text x="32.3" y="63.8">GND</text>
<text x="114.1" y="62.1">L8</text>
<text x="142.8" y="62.1">VCC</text>
<text x="155.1" y="62.1">M8</text>
<text x="183.7" y="62.1">VCC</text>
<text x="194.3" y="62.1">N8</text>
<text x="222.9" y="62.1">VCC</text>
<text x="235.2" y="62.1">Y8</text>
<text x="263.8" y="62.1">VCC</text>
<text x="53.7" y="67.4">VCC</text>
<text x="25.1" y="74.6">con_1</text>
<text x="25.1" y="76.4">con_2</text>
<text x="53.6" y="74.6">L1</text>
<text x="53.6" y="76.4">L2</text>
<text x="25.1" y="78.1">con_3</text>
<text x="25.1" y="80">con_4</text>
<text x="25.1" y="81.7">con_5</text>
<text x="25.1" y="83.5">con_6</text>
<text x="53.6" y="78.1">L3</text>
<text x="53.6" y="80">L4</text>
<text x="53.6" y="83.5">L6</text>
<text x="53.6" y="81.7">L5</text>
<text x="25.1" y="85.3">con_7</text>
<text x="25.1" y="87.1">con_8</text>
<text x="53.6" y="85.3">L7</text>
<text x="53.6" y="87.1">L8</text>
<text x="64.3" y="88.9">P20</text>
<text x="28.7" y="97.8">GND</text>
<text x="53.7" y="97.8">VCC</text>
<text x="117.3" y="98.2" transform="rotate(-90 117.3 98.2)">P04</text>
<text x="119.1" y="98.2" transform="rotate(-90 119.1 98.2)">P05</text>
<text x="120.9" y="98.2" transform="rotate(-90 120.9 98.2)">P06</text>
<text x="122.7" y="98.2" transform="rotate(-90 122.7 98.2)">P07</text>
<text x="126.2" y="98.2" transform="rotate(-90 126.2 98.2)">P41</text>
<text x="128" y="98.2" transform="rotate(-90 128 98.2)">P45</text>
<text x="131.6" y="98.2" transform="rotate(-90 131.6 98.2)">P27</text>
<text x="133.4" y="98.2" transform="rotate(-90 133.4 98.2)">P26</text>
<text x="135.2" y="98.2" transform="rotate(-90 135.2 98.2)">P25</text>
<text x="21.5" y="105">con_1</text>
<text x="21.5" y="106.8">con_2</text>
<text x="51.8" y="105">M1</text>
<text x="51.8" y="106.8">M2</text>
<text x="21.5" y="108.6">con_3</text>
<text x="21.5" y="110.4">con_4</text>
<text x="21.5" y="112.2">con_5</text>
<text x="21.5" y="113.9">con_6</text>
<text x="51.8" y="108.6">M3</text>
<text x="51.8" y="110.4">M4</text>
<text x="51.8" y="112.2">M5</text>
<text x="51.8" y="113.9">M6</text>
<text x="87.6" y="110.4">VCC</text>
<text x="101.7" y="108.6">P03</text>
<text x="101.7" y="110.4">P02</text>
<text x="101.7" y="112.2">P01</text>
<text x="101.7" y="113.9">P00</text>
<text x="142.6" y="113.9">P21</text>
<text x="142.6" y="112.2">P22</text>
<text x="142.6" y="110.4">P23</text>
<text x="142.6" y="108.6">P24</text>
<text x="21.5" y="115.7">con_7</text>
<text x="21.5" y="117.5">con_8</text>
<text x="51.8" y="115.7">M7</text>
<text x="51.8" y="117.5">M8</text>
<text x="62.5" y="119.3">P21</text>
<text x="98.1" y="119.3">con_1</text>
<text x="101.7" y="117.5">P42</text>
<text x="142.6" y="117.5">P40</text>
<text x="142.6" y="115.7">P20</text>
<text x="98.1" y="122.9">con_3</text>
<text x="98.1" y="124.7">con_4</text>
<text x="98.1" y="121.1">con_2</text>
<text x="142.6" y="124.7">P37</text>
<text x="148.3" y="120.2">GND</text>
<text x="149.7" y="122.9">XTAL2</text>
<text x="149.7" y="121.1">XTAL1</text>
<text x="178.6" y="120.2">GND</text>
<text x="30.5" y="128.3">GND</text>
<text x="53.7" y="128.3">VCC</text>
<text x="98.1" y="126.5">con_5</text>
<text x="142.6" y="126.5">P36</text>
<text x="194.3" y="131.8">GND</text>
<text x="23.3" y="135.4">con_1</text>
<text x="23.3" y="137.2">con_2</text>
<text x="53.6" y="135.4">N1</text>
<text x="53.6" y="137.2">N2</text>
<text x="194.4" y="137.2">VCC</text>
<text x="23.3" y="139">con_3</text>
<text x="23.3" y="140.8">con_4</text>
<text x="23.3" y="142.6">con_5</text>
<text x="53.6" y="139">N3</text>
<text x="53.6" y="140.8">N4</text>
<text x="53.6" y="142.6">N5</text>
<text x="122.7" y="141.1" transform="rotate(-90 122.7 141.1)">RST</text>
<text x="124.5" y="142.9" transform="rotate(-90 124.5 142.9)">P30</text>
<text x="126.2" y="141.1" transform="rotate(-90 126.2 141.1)">P43</text>
<text x="128" y="141.1" transform="rotate(-90 128 141.1)">P31</text>
<text x="129.8" y="141.1" transform="rotate(-90 129.8 141.1)">INTRUPT0 P32</text>
<text x="131.6" y="141.1" transform="rotate(-90 131.6 141.1)">INTRUPT2 P33</text>
<text x="133.4" y="141.1" transform="rotate(-90 133.4 141.1)">P34</text>
<text x="135.2" y="141.1" transform="rotate(-90 135.2 141.1)">P35</text>
<text x="190.7" y="142.6">_BAT</text>
<text x="23.3" y="144.4">con_6</text>
<text x="23.3" y="146.2">con_7</text>
<text x="23.3" y="147.9">con_8</text>
<text x="53.6" y="144.4">N6</text>
<text x="53.6" y="146.2">N7</text>
<text x="53.6" y="147.9">N8</text>
<text x="64.3" y="149.7">P22</text>
<text x="87.3" y="147">VCC</text>
<text x="117.3" y="144.7" transform="rotate(-90 117.3 144.7)">con_6</text>
<text x="119.1" y="144.7" transform="rotate(-90 119.1 144.7)">con_7</text>
<text x="120.9" y="144.7" transform="rotate(-90 120.9 144.7)">con_8</text>
<text x="196.1" y="149.7">GND</text>
<text x="203.3" y="149.7">VCC</text>
<text x="228.2" y="153.3">VCC</text>
<text x="233.5" y="153.3">GND</text>
<text x="32.3" y="158.7">GND</text>
<text x="55.5" y="158.7">VCC</text>
<text x="195.7" y="157.3" transform="rotate(-90 195.7 157.3)">INTRUPT0</text>
<text x="238.8" y="160.5">INTRUPT2</text>
<text x="25.1" y="165.8">con_1</text>
<text x="25.1" y="167.6">con_2</text>
<text x="55.4" y="165.8">Y1</text>
<text x="55.4" y="167.6">Y2</text>
<text x="25.1" y="169.4">con_3</text>
<text x="25.1" y="171.2">con_4</text>
<text x="25.1" y="173">con_5</text>
<text x="55.4" y="169.4">Y3</text>
<text x="55.4" y="171.2">Y4</text>
<text x="55.4" y="173">Y5</text>
<text x="25.1" y="174.8">con_6</text>
<text x="25.1" y="176.6">con_7</text>
<text x="25.1" y="178.4">con_8</text>
<text x="55.4" y="174.8">Y6</text>
<text x="55.4" y="176.6">Y7</text>
<text x="55.4" y="178.4">Y8</text>
<text x="114.2" y="174.8">GND</text>
<text x="133.7" y="178.4">_BAT</text>
<text x="175" y="179.3">GND</text>
<text x="66.1" y="180.2">P23</text>
</g>
<g font-size="1.6" fill="#000080">
<text x="122.9" y="10">LED1</text>
<text x="163.8" y="10">LED9</text>
<text x="203" y="10">LED17</text>
<text x="243.9" y="10">LED25</text>
<text x="122.9" y="15.7">LED</text>
<text x="122.9" y="17.1">LED2</text>
<text x="163.8" y="15.7">LED</text>
<text x="163.8" y="17.1">LED10</text>
<text x="203" y="15.7">LED</text>
<text x="203" y="17.1">LED18</text>
<text x="243.9" y="15.7">LED</text>
<text x="243.9" y="17.1">LED26</text>
<text x="122.9" y="22.9">LED</text>
<text x="163.8" y="22.9">LED</text>
<text x="203" y="22.9">LED</text>
<text x="243.9" y="22.9">LED</text>
<text x="122.9" y="24.3">LED3</text>
<text x="163.8" y="24.3">LED11</text>
<text x="203" y="24.3">LED19</text>
<text x="243.9" y="24.3">LED27</text>
<text x="122.9" y="30">LED</text>
<text x="122.9" y="31.5">LED4</text>
<text x="163.8" y="30">LED</text>
<text x="163.8" y="31.5">LED12</text>
<text x="203" y="30">LED</text>
<text x="203" y="31.5">LED20</text>
<text x="243.9" y="30">LED</text>
<text x="243.9" y="31.5">LED28</text>
<text x="122.9" y="37.2">LED</text>
<text x="122.9" y="38.6">LED5</text>
<text x="163.8" y="37.2">LED</text>
<text x="163.8" y="38.6">LED13</text>
<text x="203" y="37.2">LED</text>
<text x="203" y="38.6">LED21</text>
<text x="243.9" y="37.2">LED</text>
<text x="243.9" y="38.6">LED29</text>
<text x="122.9" y="44.3">LED</text>
<text x="122.9" y="45.8">LED6</text>
<text x="146.4" y="47.6">RES1</text>
<text x="163.8" y="44.3">LED</text>
<text x="163.8" y="45.8">LED14</text>
<text x="187.3" y="47.6">RES2</text>
<text x="203" y="44.3">LED</text>
<text x="203" y="45.8">LED22</text>
<text x="226.5" y="47.6">RES3</text>
<text x="243.9" y="44.3">LED</text>
<text x="243.9" y="45.8">LED30</text>
<text x="267.4" y="47.6">RES4</text>
<text x="122.9" y="51.5">LED</text>
<text x="122.9" y="52.9">LED7</text>
<text x="146.4" y="49.3">RES</text>
<text x="163.8" y="51.5">LED</text>
<text x="163.8" y="52.9">LED15</text>
<text x="187.3" y="49.3">RES</text>
<text x="203" y="51.5">LED</text>
<text x="203" y="52.9">LED23</text>
<text x="226.5" y="49.3">RES</text>
<text x="243.9" y="51.5">LED</text>
<text x="243.9" y="52.9">LED31</text>
<text x="267.4" y="49.3">RES</text>
<text x="122.9" y="58.7">LED</text>
<text x="163.8" y="58.7">LED</text>
<text x="203" y="58.7">LED</text>
<text x="243.9" y="58.7">LED</text>
<text x="122.9" y="60.1">LED8</text>
<text x="122.9" y="65.8">LED</text>
<text x="163.8" y="60.1">LED16</text>
<text x="163.8" y="65.8">LED</text>
<text x="203" y="60.1">LED24</text>
<text x="203" y="65.8">LED</text>
<text x="243.9" y="60.1">LED32</text>
<text x="243.9" y="65.8">LED</text>
<text x="39.4" y="71">UL</text>
<text x="39.4" y="92.5">CD74HC573M</text>
<text x="37.6" y="101.4">UM</text>
<text x="143" y="106.8">MCU1</text>
<text x="143" y="108.6">STC89C52</text>
<text x="167.4" y="113.8">cap2</text>
<text x="167.4" y="119.5">cap0805</text>
<text x="37.6" y="122.9">CD74HC573M</text>
<text x="121.2" y="122.9">STC89C52</text>
<text x="160.6" y="122.7">*</text>
<text x="160.6" y="124.5">XTA</text>
<text x="167.4" y="122.7">cap3</text>
<text x="199.6" y="122.9">P_GND</text>
<text x="39.4" y="131.8">UN</text>
<text x="167.4" y="128.4">cap0805</text>
<text x="199.6" y="130">_GND</text>
<text x="199.6" y="139">SWITCH1</text>
<text x="101.5" y="144.2">cap1</text>
<text x="101.5" y="149.9">cap0805</text>
<text x="199.6" y="146.2">vcc</text>
<text x="39.4" y="153.3">CD74HC573M</text>
<text x="117.9" y="154.9">RES_RST1</text>
<text x="117.9" y="156.7">RES</text>
<text x="123" y="160.5">ISP1</text>
<text x="41.1" y="162.3">UY</text>
<text x="123" y="162.3">isp</text>
<text x="194.3" y="167.6">RAX1</text>
<text x="249.3" y="162.1">RES_HOARE1</text>
<text x="249.3" y="167.8">RES</text>
<text x="146" y="174.6">BAT1</text>
<text x="162" y="174.6">BAT2</text>
<text x="231.7" y="174.8">HOARE1</text>
<text x="231.7" y="176.6">Hoare</text>
<text x="41.1" y="183.7">CD74HC573M</text>
<text x="146" y="183.9">battery</text>
<text x="162" y="183.9">battery</text>
</g>
<text font-size="1.6" fill="#f00" x="194.3" y="169.4">REX</text>
</svg>
